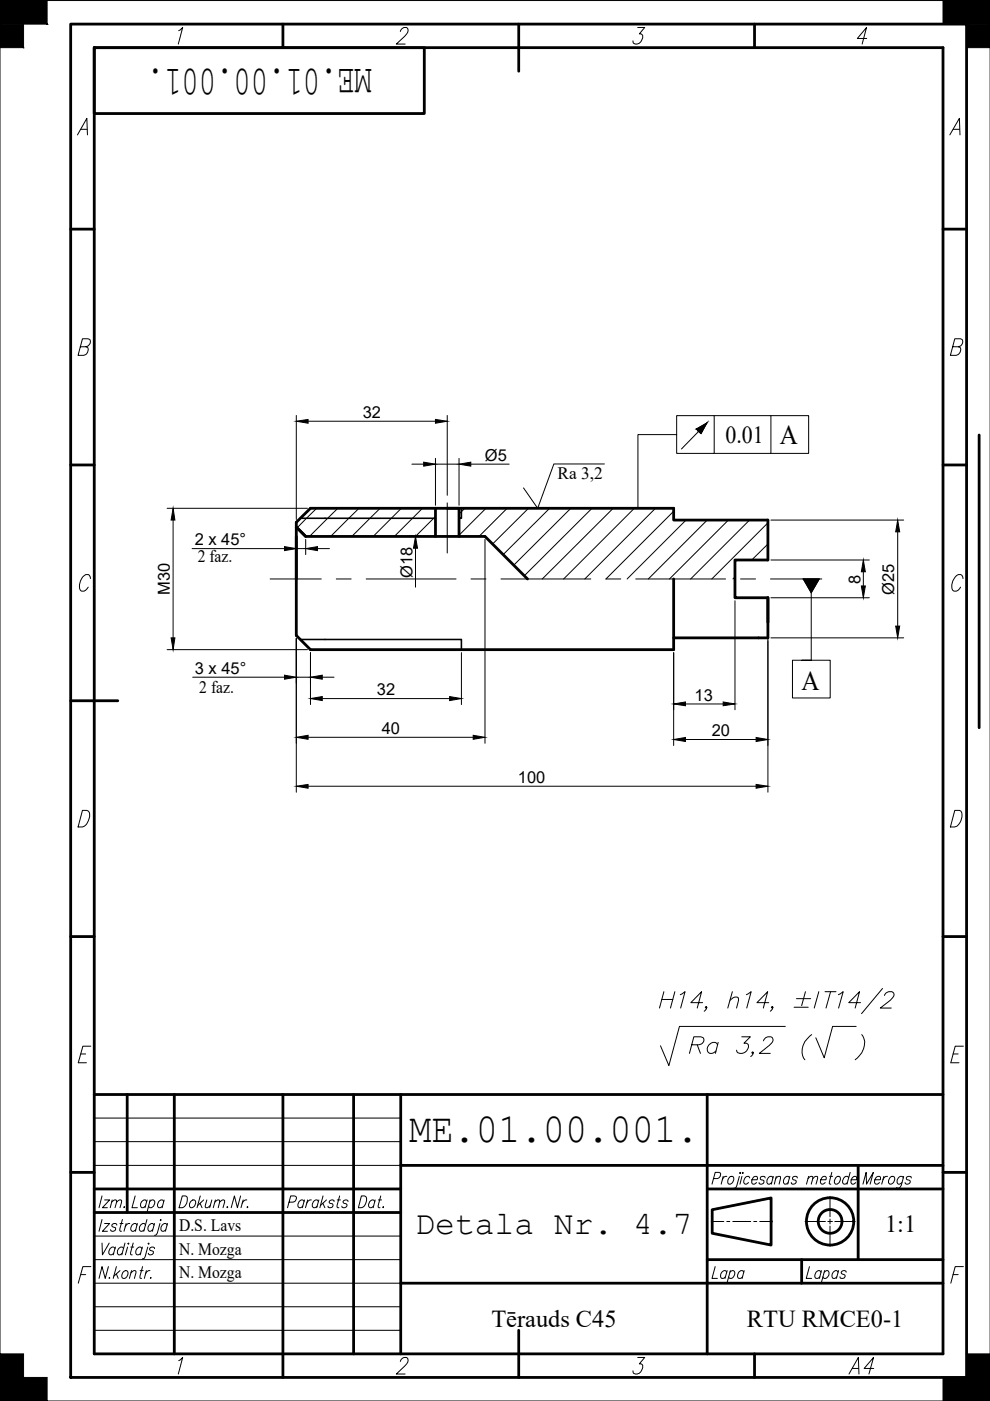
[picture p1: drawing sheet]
<svg xmlns="http://www.w3.org/2000/svg" width="210mm" height="297mm" viewBox="0 0 210 297" stroke-linecap="round" stroke-linejoin="round" font-family="sans-serif">
<!-- layer: Planas linijas -->
<g fill="none" stroke="#000" stroke-width=".21">
<path d="M0 .1h209.9v296.9h-209.9zM37.9 6.5l.8-.7-.9 3.5M84.9 6.7v-.2a.88 .88 0 0 1 .7-.7 .88 .88 0 0 1 .9 .4 1.52 1.52 0 0 1-.7 1.5l-1.8 1.6h1.9M135.2 5.8h1.5l-1.1 1.4 .5 .2a1.39 1.39 0 0 1-.3 1.5 1.39 1.39 0 0 1-1.5 .3l-.1-.5M183.8 8.2h-2l1.9-2.4-.9 3.5M16.4 28.6l2-3.5 .1 3.5M17.1 27.4h1.4M201.4 28.6l2-3.5 .1 3.5M202.1 27.4h1.3M17 73.5h1.2a1.06 1.06 0 0 0 .8-1.5l-.3-.2h-1.2l-.9 3.5h1.1a1.19 1.19 0 0 0 .9-1.6l-.4-.2M202 73.5h1.2a1.06 1.06 0 0 0 .8-1.5l-.3-.2h-1.3l-.9 3.5h1.2a1.19 1.19 0 0 0 .9-1.6l-.4-.2M62.8 88.1v22"/>
<path d="M65.3 89.3h27M87.3 98.4h2.5M92.3 97.2v9.9M92.3 98.4h5M94.8 88.1v16.9M97.3 97.2v9.9M99.8 98.4h8.1M128.1 98.4h-10.7l-3.4 9.4-3-4.4M143.5 92.1v4h7.9v-8h-7.9v4h-8.2v15.7M149.9 89.7l-1.3 2.2-.9-.9 2.2-1.3-5.4 5.5M151.4 88.1h12v8h-12M163.4 88.1h8v8h-8"/>
<path d="M35.4 107.8h29.8M36.7 110.3v24.9M40.7 116.3h19.6M62.8 112.4v5.2M62.8 116.3h2M64.8 114.4v3.2M67.1 107.8l-4.1 4.1M67.3 116.3h2.5M71.6 107.8l-6 5.9M76.1 107.8l-6 5.9M80.6 107.8l-6 5.9M85.1 107.8l-6 5.9"/>
<path d="M86.9 113.7h.6M88.1 116.2v8.3M89.6 107.8l-6 5.9M92.3 109.5l-4.2 4.2M94.8 106.6v10.6M98.6 107.8l-1.3 1.2M102.8 114.4v43.2M103 107.8l-5.7 5.7M107.5 107.8l-5.9 5.9M112.1 107.8l-7.7 7.5M116.5 107.8l-9.8 9.8M121 107.8l-12.1 12"/>
<path d="M125.5 107.8l-14.3 14.3M130 107.8l-15 15M134.5 107.8l-15 15M139 107.8l-15 15M142.8 108.4l-14.3 14.4M145.5 110.3l-12.5 12.5M149.9 110.3l-12.4 12.5M154.4 110.3l-12.5 12.5M158.9 110.3l-12.5 12.5M162.8 110.9l-11.9 11.9M162.8 115.3l-3.4 3.4M163.4 118.7h20.9"/>
<path d="M163.4 110.3h28.2M190.3 112.8v19.9M19.2 122.7l-.2-.7a1.07 1.07 0 0 0-1.7 .7 2.04 2.04 0 0 0 0 2.6 1.37 1.37 0 0 0 1.4-.8M35.4 137.7h29.8M57.3 122.8h10.8M62.8 135.4v32.6M65.8 138.4v11M71.3 122.8h3.2M77.6 122.8h19.1M97.8 138.4v11M99.9 122.8h3.1M106.2 122.8h19.1"/>
<path d="M128.4 122.8h3.2M134.8 122.8h19M142.8 138.4v19.7M155.8 122.3l-.4 .5M155.8 127.4v23.1M157 122.8h3.2M162.8 135.4v32.6M163.4 122.8h10.8M163.4 126.7h20.9M163.4 135.2h28.2M170.3 122.8h3.4l-1.7 2.9zM172 122.8v17.2h-4v8h8v-8h-6"/>
<path d="M183 121.2v3M204.2 122.7l-.2-.7a1.07 1.07 0 0 0-1.7 .7 1.91 1.91 0 0 0 0 2.6 1.28 1.28 0 0 0 1.4-.8M40.9 143.6h19.4M62.8 143.6h3M65.3 156.3h35M68.3 148.1h27M68.3 143.6h2.5M145.3 156.8h15M145.3 149.3h8M17.5 171.8h.9a1.06 1.06 0 0 1 .6 1.4 2.72 2.72 0 0 1-1.5 2.1h-.9zM65.3 166.7h95M202.4 171.8h1a1.09 1.09 0 0 1 .6 1.4 2.13 2.13 0 0 1-2.5 2.1z"/>
<path d="M140.3 211.9h2.4M140.8 210.3l-1 3.4M143.1 210.3l-.9 3.4M144.2 210.9l1-.6-.9 3.4M149 212.6h-2.5l2.3-2.3-1 3.4M149.9 213.6l-.3 .1-.1-.1 .2-.2a.75 .75 0 0 1-.4 1M154.8 212.1l1-.7h.5l.2 .2 .1 .5-.4 1.6M155.3 210.3l-1 3.4M158.2 210.9l1.1-.6-1 3.4M163 212.6h-2.5l2.3-2.3-1 3.4M163.9 213.6l-.2 .1-.2-.1 .2-.2a.75 .75 0 0 1-.4 1M166.5 217.6h-22.4l-2.3 8.3-1.8-4.2"/>
<path d="M168.4 213.6h3M168.9 211.7h3M170.8 210.3l-.8 2.9M173.6 210.3l-1 3.4M174.9 210.3h2.3M176.1 210.3l-1 3.4M177.8 210.9l1-.6-1 3.4M182.5 212.6h-2.5l2.2-2.3-.9 3.4M187.1 209.6l-4.4 5.3M187.5 211.1a1.21 1.21 0 0 1 2-.5 1.3 1.3 0 0 1-.7 1.5l-2.2 1.6h2.4M17.1 223.5h1.1M19.3 221.8h-1.7l-1 3.5h1.7"/>
<path d="M20 237.1h65M202.1 223.5h1.1M204.3 221.8h-1.8l-.9 3.5h1.7M20 247.1h65M20 242h65M21.6 253.6l-.6 2.5M21.6 258.6l-.6 2.5M22.2 254.4h1l-1.5 1.7h1.1M22.2 259.4h1l-1.5 1.7h1.1M23.7 254.9l.6-.5 .4 .1-.3 1.6M23.8 254.4l-.4 1.7M24.7 254.9l.6-.5 .5 .1-.4 1.6"/>
<path d="M24.8 259.7l-.1-.2a.58 .58 0 0 0-.6-.1 .58 .58 0 0 0-.4 .6l.8 .3v.4a.7 .7 0 0 1-1 .2v-.2M25.4 259.4h.7M26 258.6l-.6 2v.3l.3 .2M26.4 255.8l-.1 .3 .1-.2M26.8 259.4l-.5 1.7M27.5 259.4a.99 .99 0 0 0-1 .7M28.7 253.6l-.7 2.5h1.1M29 259.7l-.1-.2a.9 .9 0 0 0-1.1 .4 .9 .9 0 0 0 .2 1.2h.3l.5-.4M29.1 259.4l-.4 1.7M30.9 259.7l-.2-.2a.9 .9 0 0 0-1 .4 .9 .9 0 0 0 .1 1.2l.8-.4M31.1 254.7l-.2-.2a.91 .91 0 0 0-1 .4 .91 .91 0 0 0 .2 1.2h.3l.4-.4M31.2 258.6l-.7 2.5"/>
<path d="M31.2 254.4l-.5 1.7M31.7 254.7a.58 .58 0 0 1 .6-.3 .58 .58 0 0 1 .5 .3v.4a.85 .85 0 0 1-1.2 .8l-.1-.2M31.8 254.4l-.6 2.5M32.6 259.7l-.1-.2a.91 .91 0 0 0-1 .4 .91 .91 0 0 0 .1 1.2h.3l.5-.4M32.8 259.4l-.5 1.7M33.9 259.4l-.5 2-.3 .4-.3 .1M34 258.7l.1-.1-.1 .2zM34.7 254.7l-.1-.2a.9 .9 0 0 0-1.1 .4 .9 .9 0 0 0 .2 1.2h.3l.5-.4M34.8 254.4l-.4 1.7M35.4 259.7l-.1-.2a.9 .9 0 0 0-1.1 .4 .9 .9 0 0 0 .2 1.2l.8-.4M35.5 259.4l-.4 1.7M38.7 253.6h.6a1.4 1.4 0 0 1-.1 2.1l-.5 .4h-.7z"/>
<path d="M40.4 254.7a.58 .58 0 0 1 .6-.3 .58 .58 0 0 1 .5 .3v.4a.85 .85 0 0 1-1.2 .8 1.03 1.03 0 0 1 .1-1.2zM42.4 255.1l.4 1M42.5 253.6l-.7 2.5M43.2 254.4l-1.3 1.2M43.9 254.4l-.4 1.5 .5 .2 .6-.5M44.9 254.4l-.5 1.7M45.6 254.9l.5-.5 .5 .1-.3 1.6M45.7 254.4l-.5 1.7M46.6 254.9l.6-.5 .4 .1-.3 1.6M48.2 255.8v.3l.1-.2M51 253.6l-.7 2.5-.6-2.5-.7 2.5M51.6 254.4l-.5 1.7"/>
<path d="M52.3 254.4a.99 .99 0 0 0-.9 .7M52.5 255.8v.3l.1-.2M61.3 254.9h.8a.84 .84 0 0 0 .6-1.2l-1.1-.1-.6 2.5M64.5 254.7l-.2-.2a.9 .9 0 0 0-1 .4 .9 .9 0 0 0 .2 1.2l.7-.4M64.6 254.4l-.5 1.7M65.2 254.4l-.4 1.7M66 254.4a.99 .99 0 0 0-1 .7M67.5 254.7l-.1-.2a.9 .9 0 0 0-1.1 .4 .9 .9 0 0 0 .2 1.2l.8-.4M67.6 254.4l-.5 1.7M68.5 255.1l.4 1M68.5 253.6l-.7 2.5M69.2 254.4l-1.3 1.2"/>
<path d="M70.8 254.7v-.2a.62 .62 0 0 0-.6-.1 .62 .62 0 0 0-.4 .6l.6 .2a.47 .47 0 0 1 0 .7l-.6 .2-.2-.2v-.2M71.5 254.4h.7M72 253.6l-.5 2v.3l.3 .2M73.8 254.7l-.1-.2a.59 .59 0 0 0-.6 0 .59 .59 0 0 0-.3 .5l.6 .2 .2 .4a.58 .58 0 0 1-.5 .5 .58 .58 0 0 1-.6-.4M76.6 253.6h.7a1.24 1.24 0 0 1 .1 1.9 1.17 1.17 0 0 1-1.4 .6zM79.5 254.7l-.2-.2a.9 .9 0 0 0-1 .4 .9 .9 0 0 0 .1 1.2h.3l.5-.4M79.5 254.4l-.4 1.7M80.2 254.4h.7M80.7 253.6l-.5 2v.3l.4 .2M81.3 255.8l-.1 .3 .1-.2M150.8 259h2.7M151 256.5v2.5"/>
<path d="M151.3 249.9h.8a.84 .84 0 0 0 .6-1.2l-1.1-.1-.6 2.5M153.3 249.4l-.4 1.7M154.1 249.4a.81 .81 0 0 0-.9 .7M154.1 259h.6M154.8 249.5a.5 .5 0 0 1 .8 .3v.3a.85 .85 0 0 1-1.2 .8 1.24 1.24 0 0 1 .4-1.4zM155.4 259h3.8M156.8 249.4l-.8 2.4-.4 .1M157 248.6l-.1 .2zM157.3 249.4l-.4 1.7M157.5 248.6v.2zM159 249.8l-.2-.3a.92 .92 0 0 0-1 .5 .92 .92 0 0 0 .2 1.1h.2l.5-.4M159.4 250.1h1.1a.48 .48 0 0 0-.1-.7 .99 .99 0 0 0-.9 .6 .99 .99 0 0 0 .1 1.1h.3l.5-.4"/>
<path d="M159.8 259h.6M161.1 259h2.6M162.2 249.8v-.3a.63 .63 0 0 0-1 .5l.6 .2a.47 .47 0 0 1 0 .7l-.6 .2-.2-.2v-.2M163.5 254v5M163.9 249.8l-.2-.3a.94 .94 0 0 0-1 .4 .94 .94 0 0 0 .2 1.2h.3l.4-.4M164 249.4l-.5 1.7M164.5 249.9l.6-.5 .4 .1-.3 1.6M164.6 249.4l-.4 1.7M167.4 249.8l-.1-.3a.94 .94 0 0 0-1.1 .4 .94 .94 0 0 0 .2 1.2h.3l.4-.4M167.5 249.4l-.5 1.7M169 249.8v-.3a.59 .59 0 0 0-.6 0 .59 .59 0 0 0-.3 .5l.7 .3v.3a.55 .55 0 0 1-.5 .5 .55 .55 0 0 1-.5-.4M170.7 259h4.3"/>
<path d="M171.3 249.9l.6-.5 .4 .1-.3 1.6M171.4 249.4l-.4 1.7M172.3 249.9l.6-.5 .5 .1-.4 1.6M174 250.1h1.1a.48 .48 0 0 0-.1-.7 .99 .99 0 0 0-.9 .6 .99 .99 0 0 0 .1 1.1h.3l.5-.4M175.5 259h1M175.9 249.4h.6M176 253.6v4.4M176 258.5v1M176 260v4.3M176.4 248.6l-.6 2.3 .3 .2M177 259h4.3M177.2 249.8a.63 .63 0 0 1 .9-.3 .93 .93 0 0 1 0 1.1 .93 .93 0 0 1-1.1 .3 1.03 1.03 0 0 1 .2-1.1z"/>
<path d="M179.9 249.8l-.1-.3a.93 .93 0 0 0-1 .4 .93 .93 0 0 0 .1 1.2h.3l.5-.4M180.3 248.6l-.7 2.5M180.5 250.1h1.1v-.6a.94 .94 0 0 0-1.1 .4 .94 .94 0 0 0 .2 1.2h.3l.4-.4M183 251.1l.6-2.5 .1 2.5 1.5-2.5-.7 2.5M185.5 250.1h1.1a.48 .48 0 0 0 0-.6 .48 .48 0 0 0-.7 0l-.2 .3a.92 .92 0 0 0 0 1.3h.3l.5-.4M187.4 249.4l-.5 1.7M188.2 249.4a.87 .87 0 0 0-1 .7M188.6 249.8a.67 .67 0 0 1 1-.3 .94 .94 0 0 1 0 1.1 .94 .94 0 0 1-1.1 .3 1.03 1.03 0 0 1 .1-1.1zM191.5 249.8l-.1-.3a.94 .94 0 0 0-1.1 .4 .94 .94 0 0 0 .2 1.2h.3l.4-.4M191.6 249.4l-.5 1.9a.69 .69 0 0 1-1 .5M193.2 249.8v-.3a.63 .63 0 0 0-1 .5l.6 .2 .2 .4a.58 .58 0 0 1-.5 .5 .58 .58 0 0 1-.6-.4M17.1 270.2h1.1"/>
<path d="M19.3 268.5h-1.7l-1 3.6M20 277.1h65M20 272.1h65M20 267.1h65M20 262.1h65M21.6 263.6l.1 2.5 1.5-2.5M23 268.5l-.7 2.5-.7-2.5-.6 2.5M23.2 270.8l-.1 .2h.2M24.4 264.7l-.1-.2a.9 .9 0 0 0-1.1 .4 .9 .9 0 0 0 .2 1.2l.7-.4M24.5 264.4l-.5 1.7M24.7 268.5l-.7 2.5M24.7 270.1l.4 .9"/>
<path d="M25.4 269.4l-1.3 1.2M26.1 269.7a.58 .58 0 0 1 .5-.3 .58 .58 0 0 1 .5 .3 .98 .98 0 0 1-1.1 1.3 1.11 1.11 0 0 1 .1-1.3zM26.2 264.7l-.1-.2a.92 .92 0 0 0-1.1 .4 .92 .92 0 0 0 .1 1.2h.3l.5-.4M26.5 263.6l-.7 2.5M27.1 264.4l-.5 1.7M27.1 263.7l.2-.1v.1l-.1 .1zM27.7 264.4h.7M27.8 269.9l.6-.5 .4 .1-.3 1.5M27.9 269.4l-.5 1.6M28.2 263.6l-.5 2v.3l.3 .2M29.7 269.4h.7M30.1 264.7l-.1-.2a.9 .9 0 0 0-1.1 .4 .9 .9 0 0 0 .2 1.2l.7-.4"/>
<path d="M30.2 264.4l-.5 1.7M30.2 268.5l-.5 2.1v.4h.3M31 269.4l-.4 1.6M31.3 264.4l-.5 2-.2 .4-.4 .1M31.5 263.6v.2zM31.8 269.4a.91 .91 0 0 0-.9 .7M32 270.8l-.1 .2h.1M32.8 264.7l-.1-.2a.58 .58 0 0 0-.6-.1 .58 .58 0 0 0-.4 .6l.8 .3v.4a.7 .7 0 0 1-1 .2v-.2M151.6 268.5l-.6 2.5h1.1M154.1 269.7l-.1-.2a.92 .92 0 0 0-1.1 .4 .92 .92 0 0 0 .1 1.1h.5l.3-.3M154.2 269.4l-.5 1.6M154.7 269.7a.58 .58 0 0 1 .6-.3 .58 .58 0 0 1 .5 .3 .98 .98 0 0 1-1.2 1.3l-.1-.3"/>
<path d="M154.9 269.4l-.7 2.5M157.7 269.7l-.1-.2a.9 .9 0 0 0-1.1 .4 .9 .9 0 0 0 .2 1.1h.5l.2-.3M157.8 269.4l-.4 1.6M171.6 268.5l-.7 2.5h1.2M174.1 269.7l-.2-.2a.9 .9 0 0 0-1 .4 .9 .9 0 0 0 .2 1.1h.5l.2-.3M174.2 269.4l-.5 1.6M174.8 269.7l.4-.3h.3a.94 .94 0 0 1 .2 1.1 .94 .94 0 0 1-1.1 .5l-.1-.3M174.8 269.4l-.6 2.5M177.7 269.7l-.2-.2a.91 .91 0 0 0-1 .4 .91 .91 0 0 0 .2 1.1h.5l.2-.3M177.8 269.4l-.5 1.6M179.4 269.7v-.2a.58 .58 0 0 0-.7-.1 .58 .58 0 0 0-.3 .6l.6 .2 .2 .4a.64 .64 0 0 1-1.1 .4v-.3M202.1 270.2h1.1"/>
<path d="M204.3 268.5h-1.8l-.9 3.6M20 282.1h65M37.9 288.5l.8-.7-.9 3.5M84.9 288.7v-.2a.88 .88 0 0 1 .7-.7 .88 .88 0 0 1 .9 .3 1.43 1.43 0 0 1-.7 1.5l-1.8 1.7h1.9M135.2 287.8h1.5l-1.1 1.4 .5 .1a1.4 1.4 0 0 1-.2 1.5 1.4 1.4 0 0 1-1.6 .4l-.1-.6"/>
</g>
<!-- layer: Pamatlinijas -->
<g fill="none" stroke="#000" stroke-width=".59">
<path d="M15 5.1h189.9v286.9h-189.9zM20 10.1h179.9v276.9h-179.9zM20 10.1h70v14h-70zM60 5.1v5M110 5.1v10M160 5.1v5M15 48.6h5M199.9 48.6h5M15 98.6h5M199.9 98.6h5M207.6 92.2v62.1M62.8 110.7l3-2.9h77v2.5h20v8.4h-7v8h7v8.5h-20v2.5h-77l-3-3z"/>
<path d="M64.8 113.7l-2-2 2 2h38l9 9.1M92.3 107.8v5.9M97.3 107.8v5.9M142.8 122.8v12.4M15 148.6h10M15 198.6h5M199.9 198.6h5M20 232.1h179.9M27 232.1v25M37 232.1v54.9M60 232.1v59.9M75 232.1v54.9"/>
<path d="M85 232.1v54.9M149.9 232.1v54.9M15 248.6h5M20 257.1h65M20 252.1h65M85 247.1h114.9M149.9 252.1h50M151 256.5l12.5-2.5v10l-12.5-2.5zM181.9 247.1v20M199.9 248.6h5M85 272.1h114.9M149.9 267.1h50"/>
<path d="M170 267.1v5M110 282.1v9.9M160 287v5"/>
<circle cx="176" cy="259" r="5"/>
<circle cx="176" cy="259" r="2.52"/>
</g>
<g fill="#000" stroke="#000" stroke-width=".21">
<path d="M0 5.1l5 5v-5zM0 5.1l5 5h-5z"/>
<path d="M0 .1l10 5v-5zM0 .1l10 5h-10z"/>
<path d="M199.9 .1l10 5v-5zM199.9 .1l10 5h-10z"/>
<path d="M204.9 5.1l5 5v-5zM204.9 5.1l5 5h-5z"/>
<path d="M0 287l5 5v-5zM0 287l5 5h-5z"/>
<path d="M0 292l10 5v-5zM0 292l10 5h-10z"/>
<path d="M204.9 287l5 5v-5zM204.9 287l5 5h-5z"/>
<path d="M199.9 292l10 5v-5zM199.9 292l10 5h-10z"/>
</g>
<path d="M63.7 109.9h28.6M97.8 107.8v2.1h-.5M63.7 135.6h34.1v2.1" fill="none" stroke="#000" stroke-width=".34"/>
<!-- layer: Planas linijas -->
<g fill="#000" stroke="#000" stroke-width=".21">
<path d="M62.8 89.3l2.5-.4v.8zM89.8 98l2.5 .4-2.5 .4zM92.3 88.9l2.5 .4-2.5 .4zM97.3 98.4l2.5-.4v.8zM36.7 107.8l.4 2.5h-.8zM60.3 115.9l2.5 .4-2.5 .4zM64.8 116.3l2.5-.4v.8zM88.1 113.7l.4 2.5h-.8zM190.3 110.3l.5 2.5h-.9zM36.3 135.2h.8l-.4 2.5zM170.3 122.8h3.4l-1.7 2.9zM183 118.7l.5 2.5h-.9z"/>
<path d="M182.6 124.2h.9l-.5 2.5zM189.9 132.7h.9l-.5 2.5zM60.3 143.2l2.5 .4-2.5 .4zM62.8 156.3l2.5-.4v.8zM65.8 148.1l2.5-.4v.8zM65.8 143.6l2.5-.4v.8zM95.3 147.7l2.5 .4-2.5 .4zM100.3 155.9l2.5 .4-2.5 .4zM142.8 156.8l2.5-.4v.8zM142.8 149.3l2.5-.5v.8zM153.3 148.8l2.5 .5-2.5 .3zM160.3 156.4l2.5 .4-2.5 .4z"/>
<path d="M62.8 166.7l2.5-.4v.8zM160.3 166.3l2.5 .4-2.5 .4z"/>
<path d="M147.7 91l2.2-1.3-1.3 1.3zM147.7 91l.4 .5 .5-.5z"/>
<path d="M149.9 89.7l-1 1.8h-.8zM148.1 91.5l.5 .4 .3-.4z"/>
</g>
<text font-size="9.3" x="169" y="225.8">( )</text>
<g font-size="8.8">
<text x="78.9" y="14.6" transform="rotate(-180 78.9 14.6)">ME.01.00.001.</text>
<text x="86.7" y="242">ME.01.00.001.</text>
</g>
<text font-size="7.5" x="145" y="225.1">Ra 3,2</text>
<text font-size="7.1" x="178.9" y="292.5">A4</text>
<text font-size="7" x="88.1" y="261.6">Detala Nr. 4.7</text>
<g font-size="5.9">
<text x="165.3" y="94.1">A</text>
<text x="169.9" y="146.2">A</text>
</g>
<g font-size="5.2">
<text x="153.8" y="93.8">0.01</text>
<text x="187.7" y="261.3">1:1</text>
<text x="104.2" y="281.3">Tērauds C45</text>
<text x="158.4" y="281.3">RTU RMCE0-1</text>
</g>
<g font-size="3.7">
<text x="118.2" y="101.6">Ra 3,2</text>
<text x="41.9" y="119.2">2 faz.</text>
<text x="42.2" y="146.9">2 faz.</text>
<text x="38" y="261.1">D.S. Lavs</text>
<text x="38" y="266">N. Mozga</text>
<text x="38" y="271">N. Mozga</text>
</g>
<g font-size="3.5">
<text x="76.9" y="88.7">32</text>
<text x="102.8" y="97.7">Ø5</text>
<text x="41.3" y="115.6">2 x 45°</text>
<text x="87.5" y="122.5" transform="rotate(-90 87.5 122.5)">Ø18</text>
<text x="182.4" y="123.7" transform="rotate(-90 182.4 123.7)">8</text>
<text x="36" y="126.2" transform="rotate(-90 36 126.2)">M30</text>
<text x="189.6" y="126.1" transform="rotate(-90 189.6 126.1)">Ø25</text>
<text x="41.3" y="142.9">3 x 45°</text>
<text x="79.9" y="147.4">32</text>
<text x="147.3" y="148.6">13</text>
<text x="80.9" y="155.6">40</text>
<text x="150.9" y="156.1">20</text>
<text x="109.8" y="166.1">100</text>
</g>
</svg>
